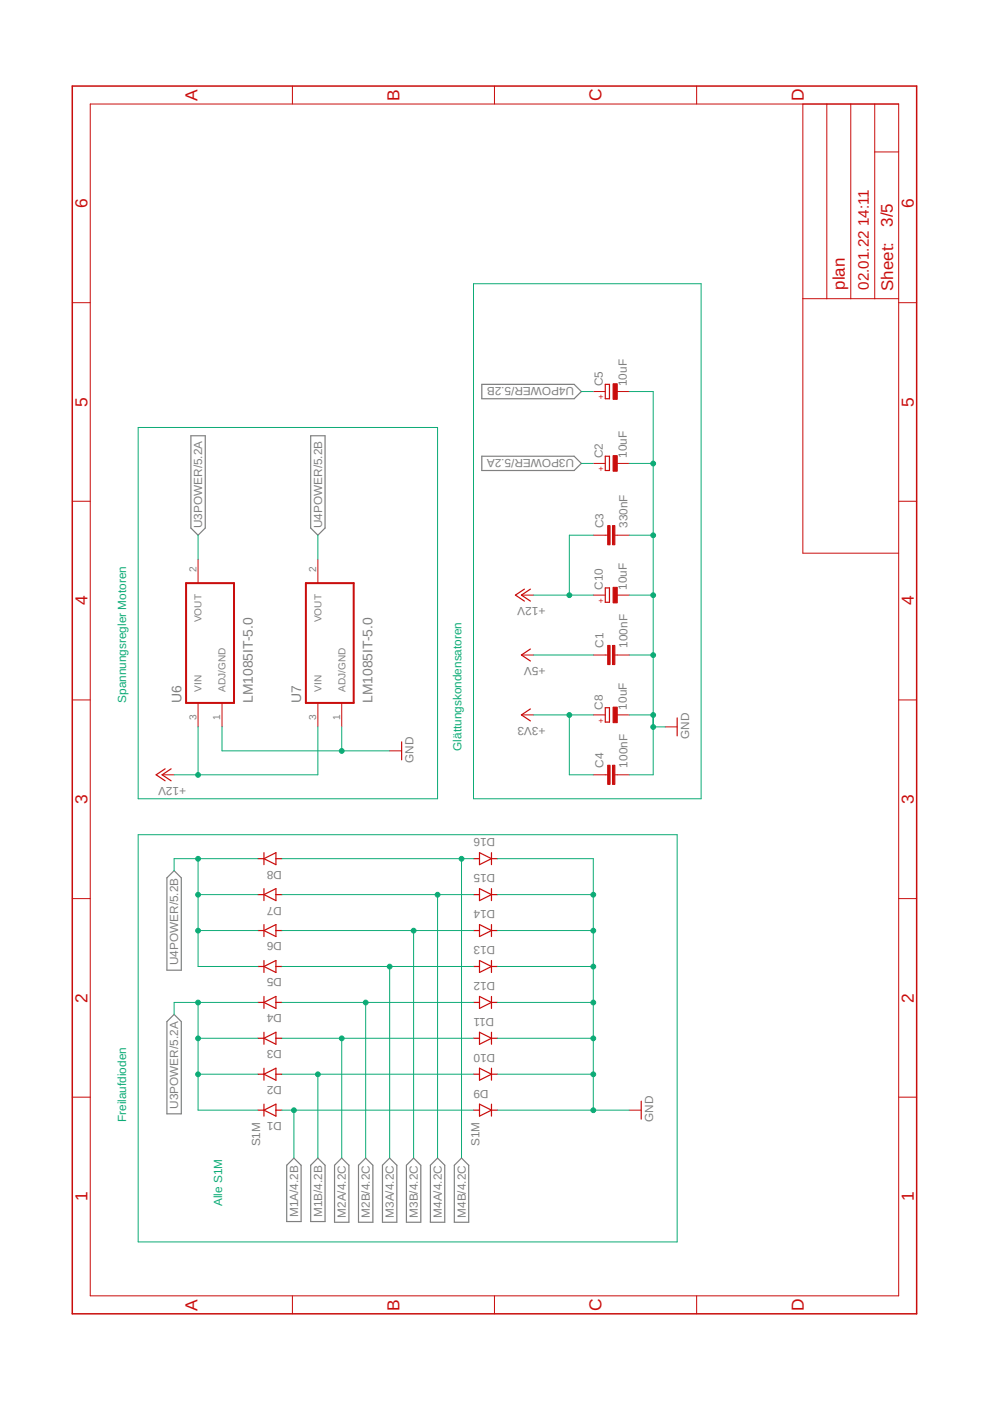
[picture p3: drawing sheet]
<svg xmlns="http://www.w3.org/2000/svg" width="210mm" height="297mm" viewBox="0 0 210 297" stroke-linecap="round" stroke-linejoin="round" font-family="sans-serif">
<g fill="none" stroke="#808080" stroke-width=".25">
<path d="M40.5 92.4h3v19.6l-1.5 1.5-1.5-1.5zM65.9 92.4h3v19.6l-1.5 1.5-1.5-1.5zM102.2 96.7h19.5l1.6 1.6-1.6 1.5h-19.5zM102.2 81.5h19.5l1.6 1.5-1.6 1.5h-19.5zM35.4 186.1l1.5-1.5 1.5 1.5v19.6h-3zM36.9 215.1l1.5 1.5v19.6h-3v-19.6zM62.3 245.5l1.5 1.6v11.9h-3v-11.9zM67.4 245.5l1.5 1.6v11.9h-3v-11.9zM72.5 245.5l1.5 1.6v12h-3.1v-12zM76 247.1l1.5-1.6 1.6 1.6v12h-3.1zM81.1 247.1l1.5-1.6 1.5 1.6v12h-3zM86.2 247.1l1.5-1.6 1.5 1.6v12h-3z"/>
<path d="M91.2 247.1l1.6-1.6 1.5 1.6v12h-3.1zM96.3 247.1l1.6-1.6 1.5 1.6v12h-3.1z"/>
</g>
<g fill="none" stroke="#c90d0c" stroke-width=".21">
<path d="M62 18.2v3.9M104.8 18.2v3.9M147.7 18.2v3.9M19.1 22.1h171.4v252.6h-171.4zM170.2 22.1v95.2h20.3M175.3 22.1v41.2M180.4 22.1v41.2M185.5 32.2h5M185.5 22.1v41.2M15.3 64.2h3.8M170.2 63.3h20.3M190.5 64.2h3.9"/>
<path d="M125.8 98.3h2.5M125.8 83h2.5M130.9 98.3h2.5M130.9 83h2.5M15.3 106.3h3.8M42 118.6v5M67.4 118.6v5M125.8 113.5h3M130.4 113.5h3M190.5 106.3h3.9M110.6 138.9h2.5M110.6 126.2h2.5"/>
<path d="M125.8 138.9h3M125.8 126.2h2.5M130.4 138.9h3M130.9 126.2h2.5M15.3 148.4h3.8M42 149v5.1M47.1 149v5.1M67.4 149v5.1M72.5 149v5.1M82.6 159.2h2.6M110.6 151.6h2.5M125.8 151.6h2.5"/>
<path d="M130.9 151.6h2.5M141 154.1h2.6M190.5 148.4h3.9M34.4 164.3h2.5M125.8 164.3h3M130.4 164.3h3M15.3 190.5h3.8M190.5 190.5h3.9M15.3 232.6h3.8M133.4 235.4h2.6M190.5 232.6h3.9M62 274.7v3.9"/>
<path d="M104.8 274.7v3.9M147.7 274.7v3.9"/>
</g>
<path d="M15.3 18.2h179.1v260.4h-179.1z" fill="none" stroke="#c90d0c" stroke-width=".32"/>
<g fill="none" stroke="#c90d0c" stroke-width=".25">
<path d="M128.3 81.5h.9v3h-.9zM128.3 96.7h.9v3.1h-.9zM111.2 124.9l-1.9 1.3 1.9 1.2M112.5 137.6l-1.9 1.3 1.9 1.2M112.5 124.9l-1.9 1.3 1.9 1.2M128.3 124.7h.9v3h-.9zM85.2 157.3v3.8M112.5 150.3l-1.9 1.3 1.9 1.2M128.3 150.1h.9v3h-.9zM143.6 152.2v3.8M35 163l-1.9 1.3 1.9 1.2M36.3 163l-1.9 1.3 1.9 1.2"/>
<path d="M54.7 197.3h1.3M54.7 189.7h1.3M54.7 182.1h1.3M56 180.8v2.5M56 188.4v2.5M56 196v2.6M56 182.1l2.5-1.3v2.5zM56 189.7l2.5-1.3v2.5zM56 197.3l2.5-1.3v2.6zM58.5 197.3h1.3M58.5 189.7h1.3M58.5 182.1h1.3"/>
<path d="M100.4 197.3h1.3M100.4 189.7h1.3M100.4 182.1h1.3M101.7 180.8l2.5 1.3-2.5 1.2zM101.7 188.4l2.5 1.3-2.5 1.2zM101.7 196l2.5 1.3-2.5 1.3zM104.2 197.3h1.3M104.2 189.7h1.3M104.2 182.1h1.3M104.2 180.8v2.5M104.2 188.4v2.5M104.2 196v2.6"/>
<path d="M54.7 212.5h1.3M54.7 204.9h1.3M56 203.6v2.6M56 211.3v2.5M56 218.9v2.5M56 204.9l2.5-1.3v2.6zM56 212.5l2.5-1.2v2.5zM58.5 212.5h1.3M58.5 204.9h1.3M100.4 212.5h1.3M100.4 204.9h1.3M101.7 203.6l2.5 1.3-2.5 1.3z"/>
<path d="M101.7 211.3l2.5 1.2-2.5 1.3zM101.7 218.9l2.5 1.2-2.5 1.3zM104.2 212.5h1.3M104.2 204.9h1.3M104.2 203.6v2.6M104.2 211.3v2.5M104.2 218.9v2.5M54.7 235.4h1.3M54.7 227.8h1.3M54.7 220.1h1.3M56 235.4l2.5-1.3v2.5zM56 226.5v2.5"/>
<path d="M56 234.1v2.5M56 220.1l2.5-1.2v2.5zM56 227.8l2.5-1.3v2.5zM58.5 235.4h1.3M58.5 227.8h1.3M58.5 220.1h1.3M100.4 235.4h1.3M100.4 227.8h1.3M100.4 220.1h1.3M101.7 234.1l2.5 1.3-2.5 1.2zM101.7 226.5l2.5 1.3-2.5 1.2zM104.2 235.4h1.3"/>
<path d="M104.2 227.8h1.3M104.2 220.1h1.3M104.2 226.5v2.5M104.2 234.1v2.5M136 233.5v3.8"/>
</g>
<path d="M39.5 123.6h10.1v25.4h-10.1zM64.9 123.6h10.1v25.4h-10.1z" fill="none" stroke="#c90d0c" stroke-width=".42"/>
<g fill="#c90d0c" stroke="#c90d0c" stroke-width=".21">
<path d="M129.9 162.2h.5v4.1h-.5z"/>
<path d="M128.8 162.2h.5v4.1h-.5z"/>
<path d="M130 149.9h.9v3.3h-.9z"/>
<path d="M130 124.5h.9v3.3h-.9z"/>
<path d="M129.9 136.8h.5v4.1h-.5z"/>
<path d="M128.8 136.8h.5v4.1h-.5z"/>
<path d="M129.9 111.4h.5v4.1h-.5z"/>
<path d="M128.8 111.4h.5v4.1h-.5z"/>
<path d="M130 96.6h.9v3.3h-.9z"/>
<path d="M130 81.4h.9v3.3h-.9z"/>
</g>
<g fill="none" stroke="#0dab76" stroke-width=".21">
<path d="M100.4 60.2h48.3v109.2h-48.3zM29.3 90.6h63.5v78.8h-63.5zM123.3 98.3h2.5M123.3 83h2.5M133.4 83h5.1v81.3h-5.1M133.4 98.3h5.1M42 113.5v5.1M67.4 113.5v5.1M125.8 113.5h-5.1v12.7M133.4 113.5h5.1M113.1 138.9h12.7M113.1 126.2h12.7"/>
<path d="M133.4 138.9h5.1M133.4 126.2h5.1M42 154.1v10.2M47.1 154.1v5.1h35.5M67.4 154.1v10.2h-30.5M72.5 154.1v5.1M113.1 151.6h12.7M120.7 151.6v12.7h5.1M133.4 151.6h5.1M138.5 154.1h2.5M29.3 177h114.3v86.3h-114.3zM42 182.1v22.8h12.7"/>
<path d="M42 197.3h12.7M42 189.7h12.7M54.7 182.1h-17.8v2.5M59.8 197.3h40.6M59.8 189.7h40.6M59.8 182.1h40.6M87.7 197.3v48.2M92.8 189.7v55.8M97.9 182.1v63.4M105.5 197.3h20.3M105.5 189.7h20.3M105.5 182.1h20.3v53.3"/>
<path d="M42 212.5v22.9h12.7M54.7 212.5h-17.8v2.6M59.8 212.5h40.6M59.8 204.9h40.6M77.5 212.5v33M82.6 204.9v40.6M105.5 212.5h20.3M105.5 204.9h20.3M42 227.8h12.7M42 220.1h12.7M59.8 235.4h40.6M59.8 227.8h40.6"/>
<path d="M59.8 220.1h40.6M62.3 235.4v10.1M67.4 227.8v17.7M72.5 220.1v25.4M105.5 235.4h27.9M105.5 227.8h20.3M105.5 220.1h20.3"/>
</g>
<g fill="#0dab76" stroke="#0dab76" stroke-width=".21">
<circle cx="62.3" cy="235.4" r=".51"/>
<circle cx="67.4" cy="227.8" r=".51"/>
<circle cx="72.5" cy="220.2" r=".51"/>
<circle cx="77.5" cy="212.6" r=".51"/>
<circle cx="82.6" cy="204.9" r=".51"/>
<circle cx="87.7" cy="197.3" r=".51"/>
<circle cx="92.8" cy="189.7" r=".51"/>
<circle cx="97.9" cy="182.1" r=".51"/>
<circle cx="125.8" cy="227.8" r=".51"/>
<circle cx="125.8" cy="220.2" r=".51"/>
<circle cx="125.8" cy="212.6" r=".51"/>
<circle cx="125.8" cy="204.9" r=".51"/>
<circle cx="125.8" cy="197.3" r=".51"/>
<circle cx="125.8" cy="189.7" r=".51"/>
<circle cx="125.8" cy="235.4" r=".51"/>
<circle cx="72.5" cy="159.2" r=".51"/>
<circle cx="138.5" cy="154.1" r=".51"/>
<circle cx="138.5" cy="151.6" r=".51"/>
<circle cx="138.5" cy="138.9" r=".51"/>
<circle cx="138.5" cy="126.2" r=".51"/>
<circle cx="138.5" cy="113.5" r=".51"/>
<circle cx="138.5" cy="98.3" r=".51"/>
<circle cx="42" cy="164.3" r=".51"/>
<circle cx="120.7" cy="126.2" r=".51"/>
<circle cx="42" cy="220.2" r=".51"/>
<circle cx="42" cy="227.8" r=".51"/>
<circle cx="42" cy="212.6" r=".51"/>
<circle cx="42" cy="189.7" r=".51"/>
<circle cx="42" cy="197.3" r=".51"/>
<circle cx="42" cy="182.1" r=".51"/>
<circle cx="120.7" cy="151.6" r=".51"/>
</g>
<g font-size="3.7" fill="#c90d0c">
<text x="41.9" y="21.4" transform="rotate(-90 41.9 21.4)">A</text>
<text x="84.7" y="21.4" transform="rotate(-90 84.7 21.4)">B</text>
<text x="127.6" y="21.5" transform="rotate(-90 127.6 21.5)">C</text>
<text x="170.4" y="21.5" transform="rotate(-90 170.4 21.5)">D</text>
<text x="18.5" y="44.1" transform="rotate(-90 18.5 44.1)">6</text>
<text x="193.7" y="44.1" transform="rotate(-90 193.7 44.1)">6</text>
<text x="18.5" y="86.2" transform="rotate(-90 18.5 86.2)">5</text>
<text x="193.7" y="86.2" transform="rotate(-90 193.7 86.2)">5</text>
<text x="18.5" y="128.4" transform="rotate(-90 18.5 128.4)">4</text>
<text x="193.7" y="128.4" transform="rotate(-90 193.7 128.4)">4</text>
<text x="18.5" y="170.5" transform="rotate(-90 18.5 170.5)">3</text>
<text x="193.7" y="170.5" transform="rotate(-90 193.7 170.5)">3</text>
<text x="18.5" y="212.6" transform="rotate(-90 18.5 212.6)">2</text>
<text x="193.7" y="212.6" transform="rotate(-90 193.7 212.6)">2</text>
<text x="18.5" y="254.7" transform="rotate(-90 18.5 254.7)">1</text>
<text x="193.7" y="254.7" transform="rotate(-90 193.7 254.7)">1</text>
<text x="41.9" y="277.9" transform="rotate(-90 41.9 277.9)">A</text>
<text x="84.7" y="277.9" transform="rotate(-90 84.7 277.9)">B</text>
<text x="127.6" y="278" transform="rotate(-90 127.6 278)">C</text>
<text x="170.4" y="278" transform="rotate(-90 170.4 278)">D</text>
</g>
<g font-size="3.6" fill="#c90d0c">
<text x="189.3" y="48.1" transform="rotate(-90 189.3 48.1)">3/5</text>
<text x="179.1" y="61.4" transform="rotate(-90 179.1 61.4)">plan</text>
<text x="189.4" y="61.7" transform="rotate(-90 189.4 61.7)">Sheet:</text>
</g>
<g font-size="3.2" fill="#c90d0c">
<text x="184.2" y="48" transform="rotate(-90 184.2 48)">14:11</text>
<text x="184.2" y="61.4" transform="rotate(-90 184.2 61.4)">02.01.22</text>
</g>
<g font-size="2.9" fill="#808080">
<text x="38.5" y="149" transform="rotate(-90 38.5 149)">U6</text>
<text x="53.6" y="149" transform="rotate(-90 53.6 149)">LM1085IT-5.0</text>
<text x="63.8" y="149" transform="rotate(-90 63.8 149)">U7</text>
<text x="79" y="149" transform="rotate(-90 79 149)">LM1085IT-5.0</text>
</g>
<g font-size="2.5" fill="#808080">
<text x="121.7" y="82.1" transform="rotate(-180 121.7 82.1)">U4POWER/5.2B</text>
<text x="127.8" y="81.9" transform="rotate(-90 127.8 81.9)">C5</text>
<text x="132.9" y="81.9" transform="rotate(-90 132.9 81.9)">10uF</text>
<text x="121.7" y="97.4" transform="rotate(-180 121.7 97.4)">U3POWER/5.2A</text>
<text x="127.8" y="97.1" transform="rotate(-90 127.8 97.1)">C2</text>
<text x="132.9" y="97.1" transform="rotate(-90 132.9 97.1)">10uF</text>
<text x="42.9" y="112" transform="rotate(-90 42.9 112)">U3POWER/5.2A</text>
<text x="68.3" y="112" transform="rotate(-90 68.3 112)">U4POWER/5.2B</text>
<text x="127.9" y="112" transform="rotate(-90 127.9 112)">C3</text>
<text x="133" y="112" transform="rotate(-90 133 112)">330nF</text>
<text x="127.8" y="125" transform="rotate(-90 127.8 125)">C10</text>
<text x="132.9" y="125" transform="rotate(-90 132.9 125)">10uF</text>
<text x="115.6" y="128.7" transform="rotate(-180 115.6 128.7)">+12V</text>
<text x="127.9" y="137.4" transform="rotate(-90 127.9 137.4)">C1</text>
<text x="133" y="137.4" transform="rotate(-90 133 137.4)">100nF</text>
<text x="115.6" y="141.4" transform="rotate(-180 115.6 141.4)">+5V</text>
<text x="115.6" y="154.1" transform="rotate(-180 115.6 154.1)">+3V3</text>
<text x="127.8" y="150.4" transform="rotate(-90 127.8 150.4)">C8</text>
<text x="132.9" y="150.4" transform="rotate(-90 132.9 150.4)">10uF</text>
<text x="87.7" y="161.7" transform="rotate(-90 87.7 161.7)">GND</text>
<text x="146.1" y="156.7" transform="rotate(-90 146.1 156.7)">GND</text>
<text x="39.5" y="166.8" transform="rotate(-180 39.5 166.8)">+12V</text>
<text x="127.9" y="162.7" transform="rotate(-90 127.9 162.7)">C4</text>
<text x="133" y="162.7" transform="rotate(-90 133 162.7)">100nF</text>
<text x="105" y="177.7" transform="rotate(-180 105 177.7)">D16</text>
<text x="59.8" y="184.6" transform="rotate(-180 59.8 184.6)">D8</text>
<text x="105" y="185.4" transform="rotate(-180 105 185.4)">D15</text>
<text x="59.8" y="192.2" transform="rotate(-180 59.8 192.2)">D7</text>
<text x="105" y="193" transform="rotate(-180 105 193)">D14</text>
<text x="59.8" y="199.8" transform="rotate(-180 59.8 199.8)">D6</text>
<text x="105" y="200.6" transform="rotate(-180 105 200.6)">D13</text>
<text x="37.8" y="204.6" transform="rotate(-90 37.8 204.6)">U4POWER/5.2B</text>
<text x="59.8" y="207.4" transform="rotate(-180 59.8 207.4)">D5</text>
<text x="105" y="208.2" transform="rotate(-180 105 208.2)">D12</text>
<text x="59.8" y="215.1" transform="rotate(-180 59.8 215.1)">D4</text>
<text x="104.8" y="215.8" transform="rotate(-180 104.8 215.8)">D11</text>
<text x="59.8" y="222.7" transform="rotate(-180 59.8 222.7)">D3</text>
<text x="105" y="223.4" transform="rotate(-180 105 223.4)">D10</text>
<text x="59.8" y="230.3" transform="rotate(-180 59.8 230.3)">D2</text>
<text x="103.6" y="231.1" transform="rotate(-180 103.6 231.1)">D9</text>
<text x="37.8" y="235.1" transform="rotate(-90 37.8 235.1)">U3POWER/5.2A</text>
<text x="59.8" y="237.9" transform="rotate(-180 59.8 237.9)">D1</text>
<text x="138.5" y="237.9" transform="rotate(-90 138.5 237.9)">GND</text>
<text x="55.2" y="243.1" transform="rotate(-90 55.2 243.1)">S1M</text>
<text x="101.7" y="243" transform="rotate(-90 101.7 243)">S1M</text>
<text x="63.2" y="258.1" transform="rotate(-90 63.2 258.1)">M1A/4.2B</text>
<text x="68.3" y="258.1" transform="rotate(-90 68.3 258.1)">M1B/4.2B</text>
<text x="73.4" y="258.2" transform="rotate(-90 73.4 258.2)">M2A/4.2C</text>
<text x="78.4" y="258.2" transform="rotate(-90 78.4 258.2)">M2B/4.2C</text>
<text x="83.5" y="258.2" transform="rotate(-90 83.5 258.2)">M3A/4.2C</text>
<text x="88.6" y="258.2" transform="rotate(-90 88.6 258.2)">M3B/4.2C</text>
<text x="93.7" y="258.2" transform="rotate(-90 93.7 258.2)">M4A/4.2C</text>
<text x="98.7" y="258.2" transform="rotate(-90 98.7 258.2)">M4B/4.2C</text>
</g>
<g font-size="2.5" fill="#0dab76">
<text x="26.8" y="149" transform="rotate(-90 26.8 149)">Spannungsregler Motoren</text>
<text x="97.9" y="159.2" transform="rotate(-90 97.9 159.2)">Glättungskondensatoren</text>
<text x="26.8" y="237.9" transform="rotate(-90 26.8 237.9)">Freilaufdioden</text>
<text x="47.1" y="255.7" transform="rotate(-90 47.1 255.7)">Alle S1M</text>
</g>
<g font-size="2.1" fill="#808080">
<text x="41.6" y="121.3" transform="rotate(-90 41.6 121.3)">2</text>
<text x="67" y="121.3" transform="rotate(-90 67 121.3)">2</text>
<text x="42.8" y="131.9" transform="rotate(-90 42.8 131.9)">VOUT</text>
<text x="68.1" y="131.9" transform="rotate(-90 68.1 131.9)">VOUT</text>
<text x="42.8" y="146.7" transform="rotate(-90 42.8 146.7)">VIN</text>
<text x="47.8" y="146.7" transform="rotate(-90 47.8 146.7)">ADJ/GND</text>
<text x="68.1" y="146.7" transform="rotate(-90 68.1 146.7)">VIN</text>
<text x="73.2" y="146.7" transform="rotate(-90 73.2 146.7)">ADJ/GND</text>
<text x="41.6" y="152.6" transform="rotate(-90 41.6 152.6)">3</text>
<text x="46.7" y="152.6" transform="rotate(-90 46.7 152.6)">1</text>
<text x="67" y="152.6" transform="rotate(-90 67 152.6)">3</text>
<text x="72.1" y="152.6" transform="rotate(-90 72.1 152.6)">1</text>
</g>
<g font-size="1.8" fill="#c90d0c">
<text x="127.9" y="83.6" transform="rotate(-180 127.9 83.6)">+</text>
<text x="127.9" y="98.8" transform="rotate(-180 127.9 98.8)">+</text>
<text x="127.9" y="126.8" transform="rotate(-180 127.9 126.8)">+</text>
<text x="127.9" y="152.2" transform="rotate(-180 127.9 152.2)">+</text>
</g>
</svg>
